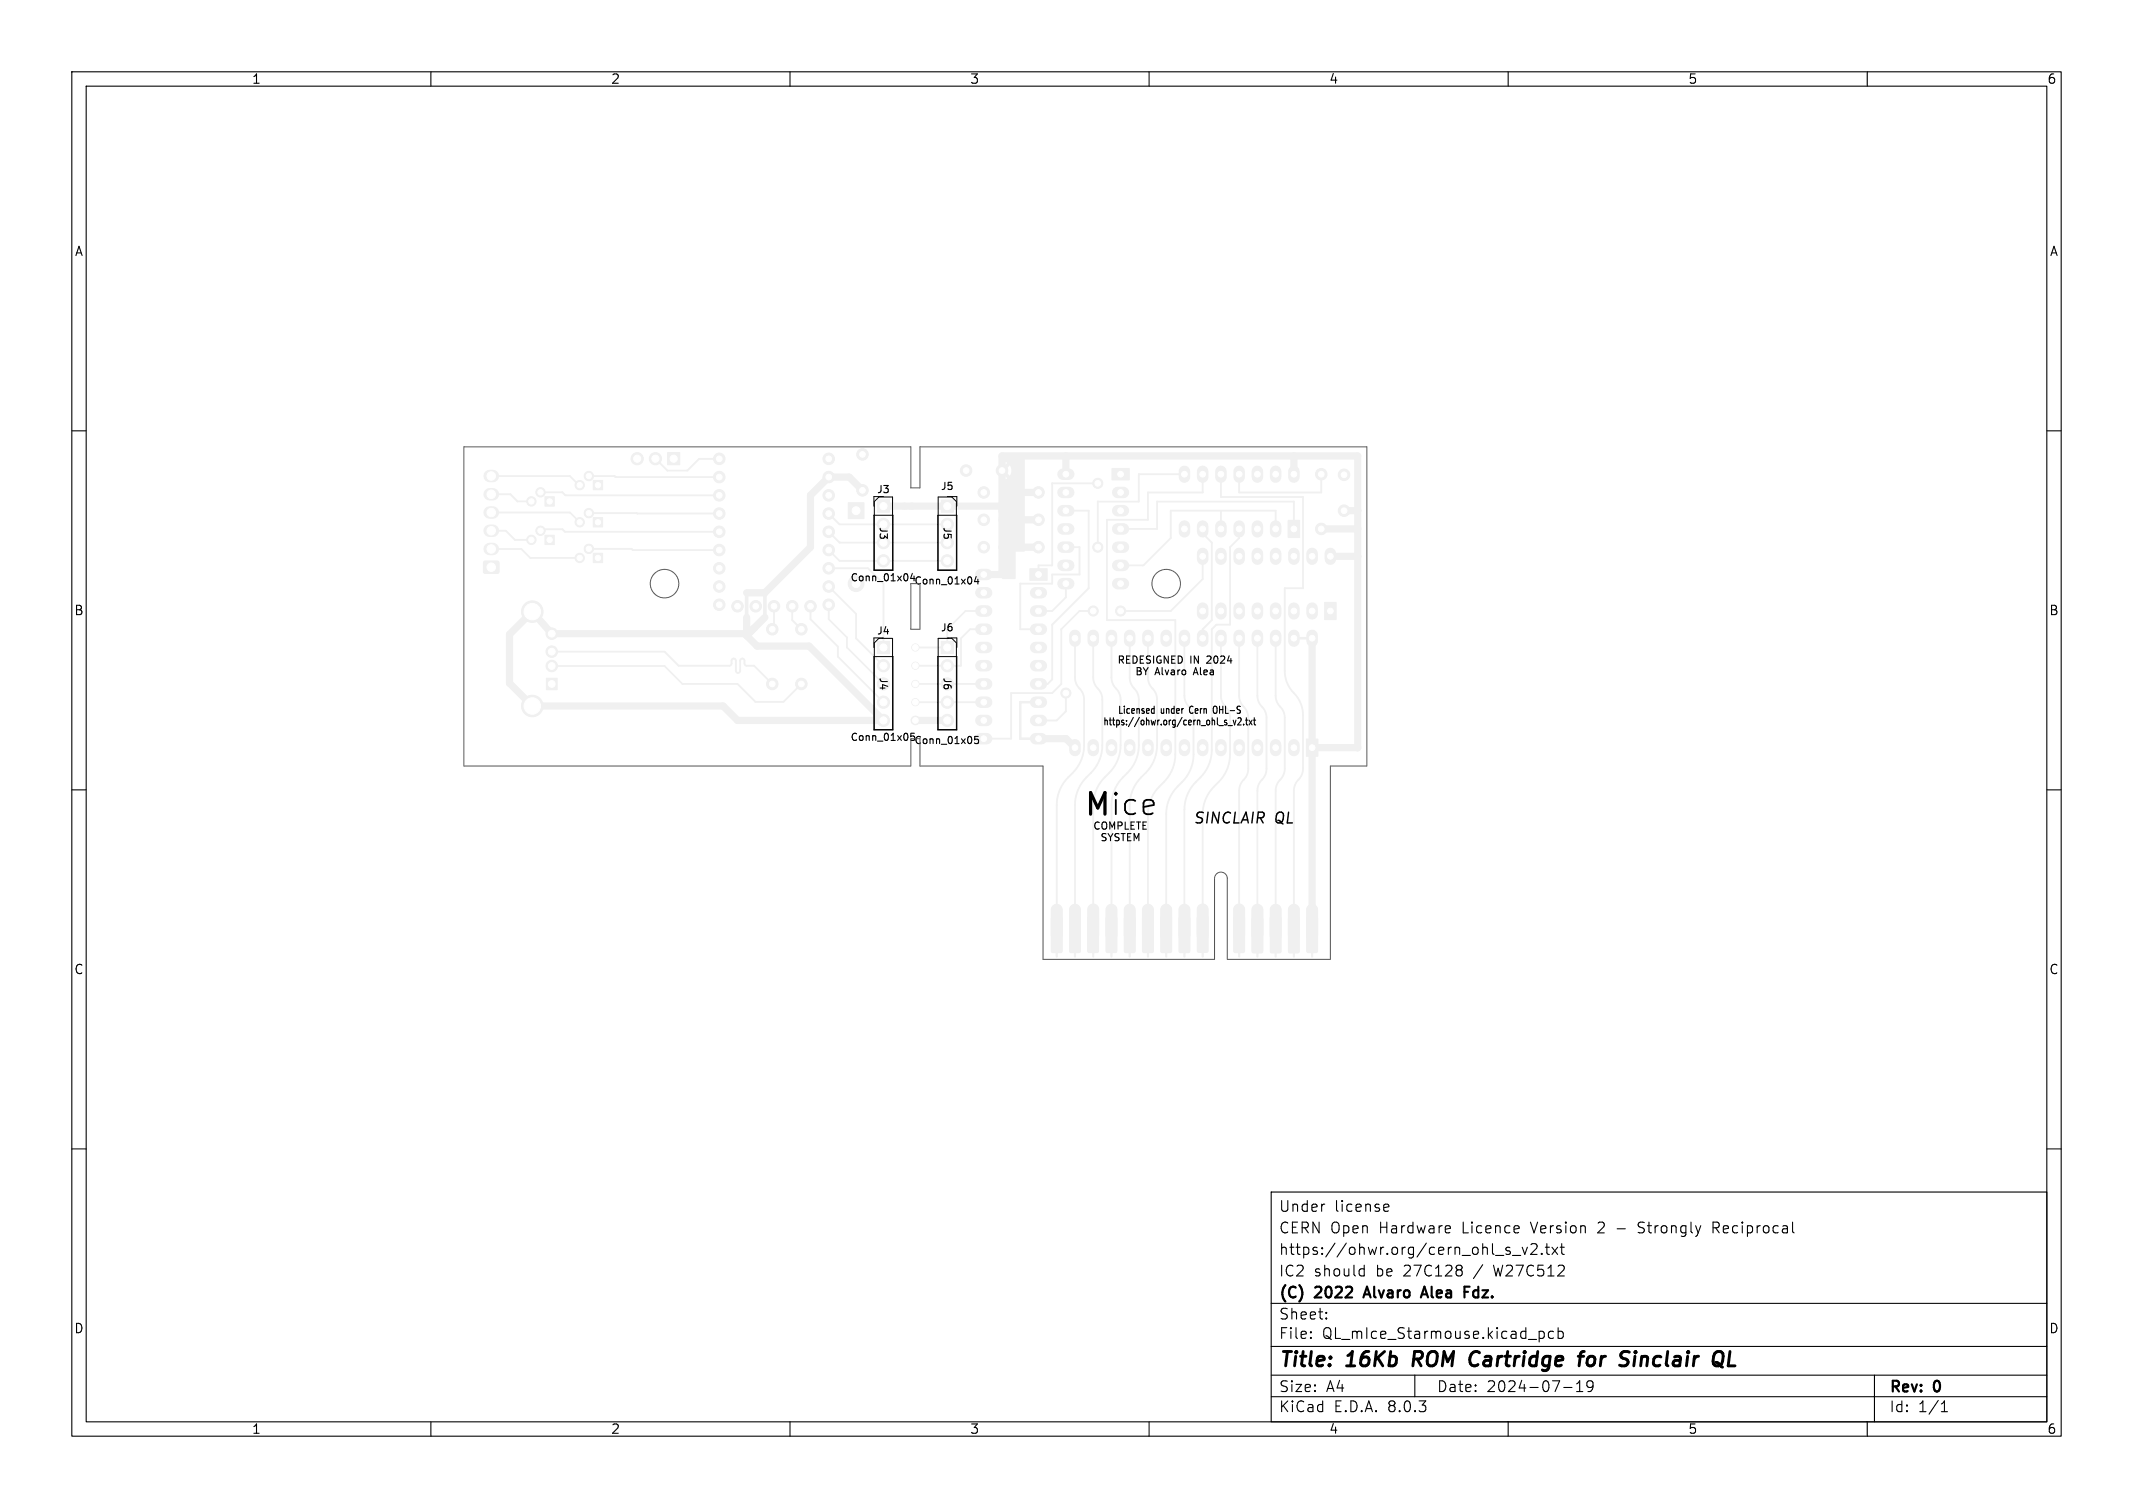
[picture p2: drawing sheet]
<svg xmlns="http://www.w3.org/2000/svg" width="297mm" height="210mm" viewBox="0 0 297 210" stroke-linecap="round" stroke-linejoin="round" font-family="sans-serif">
<g fill="none" stroke="#f0f0f0" stroke-width=".3">
<path d="M147.1 132.7v.5M149.7 132.7v.5M152.2 132.7v.5M154.8 132.7v.5M157.3 132.7v.5M159.8 132.7v.5M162.4 132.7v.5M164.9 132.7v.5M167.5 132.7v.5M172.5 132.7v.5M175.1 132.7v.5M177.6 132.7v.5"/>
<path d="M180.2 132.7v.5M182.7 132.7v.5"/>
</g>
<g fill="#f0f0f0" stroke="#f0f0f0" stroke-width=".14">
<path d="M179.4 72.5h1.6v2.4h-1.6z"/>
<path d="M76.1 94.4h1.5v1.7h-1.5z"/>
<path d="M67.4 78.2l.2-.1 1.8 .1 .1 .2-.1 1.4-.2 .1-1.8-.1-.1-.2z"/>
<path d="M75.9 74.5h1.3v1.3h-1.3z"/>
<path d="M143.4 79.2h2.4v1.6h-2.4z"/>
<path d="M75.9 69.2h1.3v1.3h-1.3z"/>
<path d="M82.6 66.9h1.3v1.3h-1.3z"/>
<path d="M93 63h1.7v1.7h-1.7z"/>
<path d="M82.6 77.1h1.3v1.3h-1.3z"/>
<path d="M184.4 83.9h1.6v2.4h-1.6z"/>
<path d="M154.8 65.2h2.4v1.6h-2.4z"/>
<path d="M181.9 102.9h1.6v2.4h-1.6z"/>
<path d="M82.6 72.1h1.3v1.3h-1.3z"/>
<path d="M118.1 70h2.2v2.2h-2.2z"/>
<path d="M131.1 89.3h1.7v1.7h-1.7z"/>
<path d="M182 127.7h1.2l.2 .1 .1 4.6-.2 .3h-1.1l-.2-.2z"/>
<path d="M182.2 126.1a.76 .76 0 0 1 .8-.1 .76 .76 0 0 1 .5 .7v3.5a.76 .76 0 0 1-.8 .7 .76 .76 0 0 1-.8-.7v-3.5l.1-.3z"/>
<path d="M179.5 127.8l1.2-.1 .2 .2v4.6l-.1 .2h-1.2l-.2-.1z"/>
<path d="M179.7 126.1a.76 .76 0 0 1 .8-.1 .76 .76 0 0 1 .4 .7v3.5a.76 .76 0 0 1-.7 .7 .76 .76 0 0 1-.8-.7v-3.5l.1-.3z"/>
<path d="M176.9 127.8l1.3-.1 .2 .2v4.6l-.2 .2h-1.1l-.2-.1z"/>
<path d="M177.1 126.1a.76 .76 0 0 1 .9-.1 .76 .76 0 0 1 .4 .7v3.5a.76 .76 0 0 1-.8 .7 .76 .76 0 0 1-.7-.7v-3.5v-.3z"/>
<path d="M174.4 127.8l1.2-.1 .2 .2v4.6l-.1 .2h-1.2l-.2-.1z"/>
<path d="M174.6 126.1a.76 .76 0 0 1 .8-.1 .76 .76 0 0 1 .4 .7v3.5a.76 .76 0 0 1-.7 .7 .76 .76 0 0 1-.8-.7v-3.5l.1-.3z"/>
<path d="M171.8 127.7h1.3l.2 .1v4.6l-.1 .3h-1.2l-.2-.2z"/>
<path d="M172.1 126.1a.76 .76 0 0 1 .8-.1 .76 .76 0 0 1 .4 .7v3.4a.76 .76 0 0 1-.8 .8 .76 .76 0 0 1-.7-.8v-3.4l.1-.4z"/>
<path d="M166.8 127.7l1.2-.1 .2 .2v4.6l-.1 .2h-1.2l-.2-.1z"/>
<path d="M167 126.1a.76 .76 0 0 1 .8-.1 .76 .76 0 0 1 .4 .7v3.4a.76 .76 0 0 1-.7 .8 .76 .76 0 0 1-.8-.8v-3.4l.1-.4z"/>
<path d="M164.2 127.7h1.3l.2 .1v4.6l-.2 .3h-1.1l-.2-.2z"/>
<path d="M164.3 126.2a.76 .76 0 0 1 .9-.2 .76 .76 0 0 1 .5 .7v3.5a.76 .76 0 0 1-.8 .7 .76 .76 0 0 1-.7-.7v-3.5z"/>
<path d="M161.7 127.7h1.2l.2 .1v4.6l-.1 .3h-1.2l-.2-.2z"/>
<path d="M161.8 126.2a.76 .76 0 0 1 .8-.2 .76 .76 0 0 1 .5 .7v3.5a.76 .76 0 0 1-.7 .7 .76 .76 0 0 1-.8-.7v-3.5z"/>
<path d="M159.1 127.7h1.3l.2 .1v4.6l-.1 .3h-1.2l-.2-.2z"/>
<path d="M159.2 126.2a.76 .76 0 0 1 .9-.2 .76 .76 0 0 1 .5 .7v3.5a.76 .76 0 0 1-.8 .7 .76 .76 0 0 1-.7-.7v-3.5z"/>
<path d="M156.6 127.7h1.2l.2 .1 .1 4.6-.2 .3h-1.1l-.2-.2z"/>
<path d="M156.7 126.2a.76 .76 0 0 1 .9-.2 .76 .76 0 0 1 .5 .7v3.5a.76 .76 0 0 1-.8 .7 .76 .76 0 0 1-.8-.7v-3.5z"/>
<path d="M154.1 127.7h1.2l.2 .1v4.6l-.1 .2-1.2 .1-.2-.2z"/>
<path d="M154.2 126.2a.76 .76 0 0 1 .8-.2 .76 .76 0 0 1 .5 .7v3.5a.76 .76 0 0 1-.7 .7 .76 .76 0 0 1-.8-.7v-3.5z"/>
<path d="M151.5 127.7h1.2l.2 .1 .1 4.6-.2 .2-1.1 .1-.2-.2z"/>
<path d="M151.7 126.1a.76 .76 0 0 1 .9-.1 .76 .76 0 0 1 .4 .7v3.4a.76 .76 0 0 1-.8 .8 .76 .76 0 0 1-.7-.8v-3.4v-.4z"/>
<path d="M149 127.7h1.2l.2 .1v4.6l-.1 .3h-1.2l-.2-.2z"/>
<path d="M149.1 126.2a.76 .76 0 0 1 .8-.2 .76 .76 0 0 1 .5 .7v3.5a.76 .76 0 0 1-.7 .7 .76 .76 0 0 1-.8-.7v-3.5z"/>
<path d="M146.4 127.7h1.3l.2 .1v4.6l-.1 .3h-1.2l-.2-.2z"/>
<path d="M146.5 126.2a.76 .76 0 0 1 .9-.2 .76 .76 0 0 1 .5 .7v3.5a.76 .76 0 0 1-.8 .7 .76 .76 0 0 1-.7-.7v-3.5z"/>
<path d="M122.2 69.6h1.7v1.7h-1.7z"/>
<path d="M122.2 89.3h1.7v1.7h-1.7z"/>
<path d="M131.1 69.6h1.7v1.7h-1.7z"/>
<circle cx="184" cy="73.7" r=".8"/>
<circle cx="184" cy="66" r=".8"/>
<circle cx="120.1" cy="63.3" r=".8"/>
<circle cx="120.1" cy="68.3" r=".8"/>
<circle cx="100.2" cy="63.9" r=".8"/>
<circle cx="100.2" cy="66.4" r=".8"/>
<circle cx="100.2" cy="69" r=".8"/>
<circle cx="100.2" cy="71.5" r=".8"/>
<circle cx="100.2" cy="74.1" r=".8"/>
<circle cx="100.2" cy="76.6" r=".8"/>
<circle cx="100.2" cy="79.1" r=".8"/>
<circle cx="100.2" cy="81.7" r=".8"/>
<circle cx="100.2" cy="84.2" r=".8"/>
<circle cx="102.7" cy="84.4" r=".8"/>
<circle cx="105.2" cy="84.4" r=".8"/>
<circle cx="107.8" cy="84.4" r=".8"/>
<circle cx="110.3" cy="84.4" r=".8"/>
<circle cx="112.9" cy="84.4" r=".8"/>
<circle cx="115.4" cy="84.2" r=".8"/>
<circle cx="115.4" cy="81.7" r=".8"/>
<circle cx="115.4" cy="79.1" r=".8"/>
<circle cx="115.4" cy="76.6" r=".8"/>
<circle cx="115.4" cy="74.1" r=".8"/>
<circle cx="115.4" cy="71.5" r=".8"/>
<circle cx="115.4" cy="69" r=".8"/>
<circle cx="115.4" cy="63.9" r=".8"/>
<circle cx="115.4" cy="66.4" r=".8"/>
<circle cx="187.1" cy="71.1" r=".8"/>
<circle cx="187.1" cy="66.1" r=".8"/>
<circle cx="76.8" cy="92.7" r=".8"/>
<circle cx="76.8" cy="90.7" r=".8"/>
<circle cx="76.8" cy="88.2" r=".8"/>
<circle cx="74.1" cy="98.3" r="1.5"/>
<circle cx="74.1" cy="85.2" r="1.5"/>
<circle cx="75.3" cy="73.9" r=".65"/>
<circle cx="74" cy="75.2" r=".65"/>
<circle cx="75.3" cy="68.6" r=".65"/>
<circle cx="74" cy="69.8" r=".65"/>
<circle cx="82" cy="66.3" r=".65"/>
<circle cx="80.7" cy="67.6" r=".65"/>
<circle cx="91.3" cy="63.9" r=".85"/>
<circle cx="88.7" cy="63.9" r=".85"/>
<circle cx="107.5" cy="87.6" r=".8"/>
<circle cx="107.5" cy="95.2" r=".8"/>
<circle cx="82" cy="76.4" r=".65"/>
<circle cx="80.7" cy="77.7" r=".65"/>
<circle cx="144.6" cy="76.2" r=".8"/>
<circle cx="137" cy="76.2" r=".8"/>
<circle cx="111.6" cy="87.6" r=".8"/>
<circle cx="111.6" cy="95.2" r=".8"/>
<circle cx="82" cy="71.5" r=".65"/>
<circle cx="80.7" cy="72.7" r=".65"/>
<circle cx="144.6" cy="68.6" r=".8"/>
<circle cx="137" cy="68.6" r=".8"/>
<circle cx="139.5" cy="65.5" r=".8"/>
<circle cx="134.5" cy="65.5" r=".8"/>
<circle cx="119.2" cy="81.3" r="1.1"/>
<circle cx="144.6" cy="72.4" r=".8"/>
<circle cx="137" cy="72.4" r=".8"/>
<circle cx="131.9" cy="92.7" r=".85"/>
<circle cx="131.9" cy="95.2" r=".85"/>
<circle cx="131.9" cy="97.8" r=".85"/>
<circle cx="131.9" cy="100.3" r=".85"/>
<circle cx="123" cy="73" r=".85"/>
<circle cx="123" cy="75.6" r=".85"/>
<circle cx="123" cy="78.1" r=".85"/>
<circle cx="123" cy="92.7" r=".85"/>
<circle cx="123" cy="95.2" r=".85"/>
<circle cx="123" cy="97.8" r=".85"/>
<circle cx="123" cy="100.3" r=".85"/>
<circle cx="131.9" cy="73" r=".85"/>
<circle cx="131.9" cy="75.6" r=".85"/>
<circle cx="131.9" cy="78.1" r=".85"/>
<circle cx="127.5" cy="100.3" r=".6"/>
<circle cx="148.4" cy="96.5" r=".7"/>
<circle cx="152.2" cy="85.1" r=".7"/>
<circle cx="156" cy="85.1" r=".7"/>
<circle cx="152.9" cy="76.2" r=".7"/>
<circle cx="152.9" cy="67.3" r=".7"/>
<circle cx="127.5" cy="90.2" r=".5"/>
<circle cx="127.5" cy="92.7" r=".5"/>
<circle cx="127.5" cy="95.3" r=".5"/>
<circle cx="127.5" cy="97.8" r=".5"/>
</g>
<g fill="none" stroke="#f0f0f0" stroke-width="1.6">
<path d="M148 68.6h.8M148 71.1h.8M148 73.7h.8M148 76.2h.8M148 78.7h.8M148 66h.8M155.6 68.6h.8M155.6 71.1h.8M155.6 73.7h.8M155.6 76.2h.8M155.6 78.7h.8M164.9 65.6v.8"/>
<path d="M164.9 73.3v.8M167.5 65.6v.8M167.5 73.3v.8M167.5 77.1v.8M170 65.6v.8M170 73.3v.8M170 77.1v.8M172.5 65.6v.8M172.5 73.3v.8M172.5 77.1v.8M175.1 65.6v.8M175.1 73.3v.8"/>
<path d="M175.1 77.1v.8M177.6 65.6v.8M177.6 73.3v.8M177.6 77.1v.8M180.2 65.6v.8M180.2 77.1v.8M182.7 77.1v.8M185.2 77.1v.8M136.6 82.6h.8M136.6 85.1h.8M136.6 87.6h.8M136.6 90.2h.8"/>
<path d="M136.6 92.7h.8M136.6 95.3h.8M136.6 97.8h.8M136.6 80h.8M144.2 82.6h.8M144.2 85.1h.8M144.2 87.6h.8M144.2 90.2h.8M144.2 92.7h.8M144.2 95.3h.8M144.2 97.8h.8M148 81.3h.8"/>
<path d="M149.7 88.5v.8M152.2 88.5v.8M154.8 88.5v.8M155.6 81.3h.8M157.3 88.5v.8M159.8 88.5v.8M162.4 88.5v.8M164.9 88.5v.8M167.5 84.7v.8M167.5 88.5v.8M170 84.7v.8M170 88.5v.8"/>
<path d="M172.5 84.7v.8M172.5 88.5v.8M175.1 84.7v.8M175.1 88.5v.8M177.6 84.7v.8M177.6 88.5v.8M180.2 84.7v.8M180.2 88.5v.8M182.7 84.7v.8M182.7 88.5v.8M136.6 100.3h.8M136.6 102.9h.8"/>
<path d="M144.2 100.3h.8M144.2 102.9h.8M149.7 103.7v.8M152.2 103.7v.8M154.8 103.7v.8M157.3 103.7v.8M159.8 103.7v.8M162.4 103.7v.8M164.9 103.7v.8M167.5 103.7v.8M170 103.7v.8M172.5 103.7v.8"/>
<path d="M175.1 103.7v.8M177.6 103.7v.8M180.2 103.7v.8"/>
</g>
<path d="M68.2 76.5h.4M68.2 73.9h.4M68.2 71.4h.4M68.2 68.8h.4M68.2 66.3h.4" fill="none" stroke="#f0f0f0" stroke-width="1.7"/>
<g fill="none" stroke="#f0f0f0" stroke-width="1">
<path d="M120.1 68.3l-1.9-1.9h-2.8l-2.5 2.6v7.2l-6.4 6.4h-2.5M123 70.5h16.5M139.5 72.4h5M139.5 76.2h5.1M139.6 68.6h5M148.4 63.5v2.5M180.2 63.5v2.5M184 73.7h5.1M185.2 77.5h3.9M187.1 71.1h2M104 88.5l1.4 1.5h7.3l10.3 10.3h-20.3l-2-2h-25.3M104 86v2.5"/>
<path d="M104.2 88.3h-27.4l-2.7-3.1-3.2 3.2v6.7l3.2 3.2M106.5 86l-2.5 2.5M137 80h2.5v-16.5h49.6v40.6h-6.4M182.7 88.9v38.1M127.5 100.3h4.4M144.6 102.9h3.8l1.3 1.2"/>
</g>
<g fill="none" stroke="#f0f0f0" stroke-width=".25">
<path d="M68.4 66.3h10.9l1.4 1.4M68.4 68.8h2.7l1 1h2M68.4 71.4h11l1.3 1.3M68.4 73.9h2l1.3 1.3h2.3M68.4 76.5h4.2l1.2 1.2h6.9M75.3 73.7h3l.4 .4h21.5M75.4 68.6h2.9l.4 .4h21.5M82 66.3h3.6l.1 .1h14.5M82 76.4h5.9l.2 .2h12.1M82 71.5h18.2M91.3 63.9l1.6 1.6h2.8l1.6-1.6h2.9M115.4 71.5l1.5 1.5h15"/>
<path d="M115.4 74.1l1.5 1.5h15M115.4 76.6l1.5 1.5h15M115.4 79.1h5.5l2.1 2.2v8.9M125.5 70.4h1.3l.1 .1M148.4 71.1h3.2v10.8l-5.1 5.1v7.6l-.6 .7h-1.3M148.4 76.2h1.9v3.8h-3.8v1.3h-4.4v6.3h2.5M152.9 67.3h-6.4v11.4h-1.9v1.3M156 73.7h5.1v-3.8h19.1v3.8M164.9 66h-6.3v3.9h-5.7v6.3M167.5 66v2.6h-7.7v3.8h-5.7v14h9.6v18.7a5.8 5.8 0 0 1-2.3 4.4 5.4 5.4 0 0 0-1.6 3.9v13.6M167.5 77.5v3.1l-4.5 4.5h-7M167.5 74.3l1.2 1.3v10.8l-1.2 1.2v1.3"/>
<path d="M170 66v3.2h11.4v12.7h-2.5v11.6a4.5 4.5 0 0 0 1.5 3.3 4.3 4.3 0 0 1 1 2.8v7.5a2.89 2.89 0 0 1-.9 1.9l-.3 .6v.5v16.9M170 71.1v2.6M172.5 73.7v1.2l-1.2 1.3v10.8h-1.9l-.7 .6v16.8a5.8 5.8 0 0 1-2.2 4.5 5.4 5.4 0 0 0-1.6 3.8v14.3M172.5 66v2.6h11.5v-2.6M177.6 73.7v-2.6h-14.6v3.8l-3.8 3.8h-3.2M76.8 90.7h15.7l2 2h7.1l.2-.2 .1-.6 .3-.2 .3 .3v1.5l.3 .2 .2-.1 .1-.1v-1.6l.1-.1 .2-.1 .2 .2 .1 .6 .1 .1 1.2 .1 2.5 2.6M76.8 92.7h15.7l2.5 2.6h7.7l2.5 2.4h3.9l2.5-2.4M107.8 84.4v3M110.3 84.4v2l1.3 1.2M112.9 84.4v1.8l3.8 3.8v1.4l6.3 6.4M115.4 81.7l3.8 3.8v3.4l3.8 3.8M115.4 84.2v2l2.5 2.6v1.4l5.1 5.1"/>
<path d="M127.5 95.3h9.5M127.5 97.8h9.5M137 85.1h-2.6l-2.5 2.5v2.6h-4.4M137 87.6h-1.9l-1.3 1.3v3.8h-6.3M148.4 96.5v2.6l-1.3 1.2h-2.5M148.4 81.3v1.9l-1.9 1.9h-1.9M149.7 88.9v5.5a2.89 2.89 0 0 0 1 1.9l.2 .6 .1 .5v6.4a5.8 5.8 0 0 1-2.3 4.5 5.4 5.4 0 0 0-1.6 3.8v14.9M152.2 88.9v5.5a2.89 2.89 0 0 0 1 1.9l.2 .6 .1 .5v6.4a5.8 5.8 0 0 1-2.2 4.5 5.4 5.4 0 0 0-1.6 3.8v14.9M152.2 85.1h-1.9l-2.5 2.5v7.7l-1.3 1.2h-5.7v6.4h-3.8M154.8 88.9v5.5a2.89 2.89 0 0 0 .9 1.9l.3 .6v.5v6.4a5.8 5.8 0 0 1-2.2 4.5 5.4 5.4 0 0 0-1.6 3.8v14.9M157.3 88.9v5.5a2.89 2.89 0 0 0 1 1.9l.2 .6 .1 .5v6.4a5.8 5.8 0 0 1-2.2 4.5 5.4 5.4 0 0 0-1.6 3.8v14.9M159.8 88.9v5.5a2.89 2.89 0 0 0 1 1.9l.2 .6 .1 .5v6.4a5.8 5.8 0 0 1-2.2 4.5 5.4 5.4 0 0 0-1.6 3.8v14.9"/>
<path d="M164.9 88.9v8a2.17 2.17 0 0 0 .7 1.5M166.2 100v5.1a5.8 5.8 0 0 1-2.2 4.4 5.4 5.4 0 0 0-1.6 3.9v13.6M170 88.9v8a2.17 2.17 0 0 0 .6 1.5M171.3 100v5.1a5.8 5.8 0 0 1-2.2 4.4 5.4 5.4 0 0 0-1.6 3.9v13.6M172.5 88.9v8a2.89 2.89 0 0 0 1 2l.2 .5 .1 .6v7.1a2.89 2.89 0 0 1-1 1.9l-.2 .6-.1 .5v16.9M175.1 88.9v8a2.89 2.89 0 0 0 1 2l.2 .5 .1 .6v7.1a2.89 2.89 0 0 1-1 1.9l-.2 .6-.1 .5v16.9M177.6 88.9v8a2.89 2.89 0 0 0 1 2l.2 .5 .1 .6v7.1a2.89 2.89 0 0 1-1 1.9l-.2 .6-.1 .5v16.9"/>
</g>
<path d="M144.6 97.8h-2.5v5.1h2.5M180.2 88.9h2.5" fill="none" stroke="#f0f0f0" stroke-width=".35"/>
<path d="M104 82.6v3.4M106.5 82.6v3.4" fill="none" stroke="#f0f0f0" stroke-width=".5"/>
<path d="M139.6 63.5h3l.1 .1v13.1l-.1 .1h-1.2v3.8h-1.8l-.1-.1v-13.5l.7-.4-.6-.7 .2-.1 .1-.2 .7 .7a1.28 1.28 0 0 0 0-1.5l-.7 .7-.1-.2-.2-.2 .6-.6-.7-.3z" fill="#f0f0f0"/>
<g fill="#fff" stroke="#fff" stroke-width=".14">
<circle cx="127.5" cy="100.3" r=".4"/>
<circle cx="148.4" cy="96.5" r=".4"/>
<circle cx="152.2" cy="85.1" r=".4"/>
<circle cx="156" cy="85.1" r=".4"/>
<circle cx="152.9" cy="76.2" r=".4"/>
<circle cx="152.9" cy="67.3" r=".4"/>
<circle cx="127.5" cy="90.2" r=".4"/>
<circle cx="127.5" cy="92.7" r=".4"/>
<circle cx="127.5" cy="95.3" r=".4"/>
<circle cx="127.5" cy="97.8" r=".4"/>
<circle cx="180.2" cy="73.7" r=".4"/>
<circle cx="177.6" cy="73.7" r=".4"/>
<circle cx="175.1" cy="73.7" r=".4"/>
<circle cx="172.5" cy="73.7" r=".4"/>
<circle cx="170" cy="73.7" r=".4"/>
<circle cx="167.5" cy="73.7" r=".4"/>
<circle cx="164.9" cy="73.7" r=".4"/>
<circle cx="164.9" cy="66" r=".4"/>
<circle cx="167.5" cy="66" r=".4"/>
<circle cx="170" cy="66" r=".4"/>
<circle cx="172.5" cy="66" r=".4"/>
<circle cx="175.1" cy="66" r=".4"/>
<circle cx="177.6" cy="66" r=".4"/>
<circle cx="180.2" cy="66" r=".4"/>
<circle cx="184" cy="73.7" r=".4"/>
<circle cx="184" cy="66" r=".4"/>
<circle cx="120.1" cy="63.3" r=".4"/>
<circle cx="120.1" cy="68.3" r=".4"/>
<circle cx="100.2" cy="63.9" r=".4"/>
<circle cx="100.2" cy="66.4" r=".4"/>
<circle cx="100.2" cy="69" r=".4"/>
<circle cx="100.2" cy="71.5" r=".4"/>
<circle cx="100.2" cy="74.1" r=".4"/>
<circle cx="100.2" cy="76.6" r=".4"/>
<circle cx="100.2" cy="79.1" r=".4"/>
<circle cx="100.2" cy="81.7" r=".4"/>
<circle cx="100.2" cy="84.2" r=".4"/>
<circle cx="102.7" cy="84.4" r=".4"/>
<circle cx="105.2" cy="84.4" r=".4"/>
<circle cx="107.8" cy="84.4" r=".4"/>
<circle cx="110.3" cy="84.4" r=".4"/>
<circle cx="112.9" cy="84.4" r=".4"/>
<circle cx="115.4" cy="84.2" r=".4"/>
<circle cx="115.4" cy="81.7" r=".4"/>
<circle cx="115.4" cy="79.1" r=".4"/>
<circle cx="115.4" cy="76.6" r=".4"/>
<circle cx="115.4" cy="74.1" r=".4"/>
<circle cx="115.4" cy="71.5" r=".4"/>
<circle cx="115.4" cy="69" r=".4"/>
<circle cx="115.4" cy="63.9" r=".4"/>
<circle cx="115.4" cy="66.4" r=".4"/>
<circle cx="187.1" cy="71.1" r=".4"/>
<circle cx="187.1" cy="66.1" r=".4"/>
<circle cx="76.8" cy="95.3" r=".47"/>
<circle cx="76.8" cy="92.8" r=".48"/>
<circle cx="76.8" cy="90.8" r=".48"/>
<circle cx="76.8" cy="88.3" r=".47"/>
<circle cx="74.1" cy="98.3" r="1.15"/>
<circle cx="74.1" cy="85.2" r="1.15"/>
<circle cx="68.4" cy="79" r=".6"/>
<circle cx="68.4" cy="76.5" r=".6"/>
<circle cx="68.4" cy="73.9" r=".6"/>
<circle cx="68.4" cy="71.4" r=".6"/>
<circle cx="68.4" cy="68.8" r=".6"/>
<circle cx="68.4" cy="66.3" r=".6"/>
<circle cx="76.5" cy="75.2" r=".37"/>
<circle cx="75.3" cy="73.9" r=".37"/>
<circle cx="74" cy="75.2" r=".37"/>
<circle cx="144.6" cy="80" r=".4"/>
<circle cx="144.6" cy="82.6" r=".4"/>
<circle cx="144.6" cy="85.1" r=".4"/>
<circle cx="144.6" cy="87.6" r=".4"/>
<circle cx="144.6" cy="90.2" r=".4"/>
<circle cx="144.6" cy="92.7" r=".4"/>
<circle cx="144.6" cy="95.3" r=".4"/>
<circle cx="144.6" cy="97.8" r=".4"/>
<circle cx="144.6" cy="100.3" r=".4"/>
<circle cx="144.6" cy="102.9" r=".4"/>
<circle cx="137" cy="102.9" r=".4"/>
<circle cx="137" cy="100.3" r=".4"/>
<circle cx="137" cy="97.8" r=".4"/>
<circle cx="137" cy="95.3" r=".4"/>
<circle cx="137" cy="92.7" r=".4"/>
<circle cx="137" cy="90.2" r=".4"/>
<circle cx="137" cy="87.6" r=".4"/>
<circle cx="137" cy="85.1" r=".4"/>
<circle cx="137" cy="82.6" r=".4"/>
<circle cx="137" cy="80" r=".4"/>
<circle cx="76.5" cy="69.8" r=".37"/>
<circle cx="75.3" cy="68.6" r=".37"/>
<circle cx="74" cy="69.8" r=".37"/>
<circle cx="83.3" cy="67.6" r=".37"/>
<circle cx="82" cy="66.3" r=".37"/>
<circle cx="80.7" cy="67.6" r=".37"/>
<circle cx="93.8" cy="63.9" r=".5"/>
<circle cx="91.3" cy="63.9" r=".5"/>
<circle cx="88.7" cy="63.9" r=".5"/>
<circle cx="107.5" cy="87.6" r=".4"/>
<circle cx="107.5" cy="95.3" r=".4"/>
<circle cx="83.3" cy="77.7" r=".37"/>
<circle cx="82" cy="76.4" r=".37"/>
<circle cx="80.7" cy="77.7" r=".37"/>
<circle cx="185.2" cy="85.1" r=".4"/>
<circle cx="182.7" cy="85.1" r=".4"/>
<circle cx="180.2" cy="85.1" r=".4"/>
<circle cx="177.6" cy="85.1" r=".4"/>
<circle cx="175.1" cy="85.1" r=".4"/>
<circle cx="172.5" cy="85.1" r=".4"/>
<circle cx="170" cy="85.1" r=".4"/>
<circle cx="167.5" cy="85.1" r=".4"/>
<circle cx="167.5" cy="77.5" r=".4"/>
<circle cx="170" cy="77.5" r=".4"/>
<circle cx="172.5" cy="77.5" r=".4"/>
<circle cx="175.1" cy="77.5" r=".4"/>
<circle cx="177.6" cy="77.5" r=".4"/>
<circle cx="180.2" cy="77.5" r=".4"/>
<circle cx="182.7" cy="77.5" r=".4"/>
<circle cx="185.2" cy="77.5" r=".4"/>
<circle cx="156" cy="66" r=".4"/>
<circle cx="156" cy="68.6" r=".4"/>
<circle cx="156" cy="71.1" r=".4"/>
<circle cx="156" cy="73.7" r=".4"/>
<circle cx="156" cy="76.2" r=".4"/>
<circle cx="156" cy="78.7" r=".4"/>
<circle cx="156" cy="81.3" r=".4"/>
<circle cx="148.4" cy="81.3" r=".4"/>
<circle cx="148.4" cy="78.7" r=".4"/>
<circle cx="148.4" cy="76.2" r=".4"/>
<circle cx="148.4" cy="73.7" r=".4"/>
<circle cx="148.4" cy="71.1" r=".4"/>
<circle cx="148.4" cy="68.6" r=".4"/>
<circle cx="148.4" cy="66" r=".4"/>
<circle cx="144.6" cy="76.2" r=".4"/>
<circle cx="137" cy="76.2" r=".4"/>
<circle cx="111.6" cy="87.6" r=".4"/>
<circle cx="111.6" cy="95.3" r=".4"/>
<circle cx="182.7" cy="104.1" r=".4"/>
<circle cx="180.2" cy="104.1" r=".4"/>
<circle cx="177.6" cy="104.1" r=".4"/>
<circle cx="175.1" cy="104.1" r=".4"/>
<circle cx="172.5" cy="104.1" r=".4"/>
<circle cx="170" cy="104.1" r=".4"/>
<circle cx="167.5" cy="104.1" r=".4"/>
<circle cx="164.9" cy="104.1" r=".4"/>
<circle cx="162.4" cy="104.1" r=".4"/>
<circle cx="159.8" cy="104.1" r=".4"/>
<circle cx="157.3" cy="104.1" r=".4"/>
<circle cx="154.8" cy="104.1" r=".4"/>
<circle cx="152.2" cy="104.1" r=".4"/>
<circle cx="149.7" cy="104.1" r=".4"/>
<circle cx="149.7" cy="88.9" r=".4"/>
<circle cx="152.2" cy="88.9" r=".4"/>
<circle cx="154.8" cy="88.9" r=".4"/>
<circle cx="157.3" cy="88.9" r=".4"/>
<circle cx="159.8" cy="88.9" r=".4"/>
<circle cx="162.4" cy="88.9" r=".4"/>
<circle cx="164.9" cy="88.9" r=".4"/>
<circle cx="167.5" cy="88.9" r=".4"/>
<circle cx="170" cy="88.9" r=".4"/>
<circle cx="172.5" cy="88.9" r=".4"/>
<circle cx="175.1" cy="88.9" r=".4"/>
<circle cx="177.6" cy="88.9" r=".4"/>
<circle cx="180.2" cy="88.9" r=".4"/>
<circle cx="182.7" cy="88.9" r=".4"/>
<circle cx="83.3" cy="72.7" r=".37"/>
<circle cx="82" cy="71.5" r=".37"/>
<circle cx="80.7" cy="72.7" r=".37"/>
<circle cx="144.6" cy="68.6" r=".4"/>
<circle cx="137" cy="68.6" r=".4"/>
<circle cx="139.5" cy="65.5" r=".4"/>
<circle cx="134.5" cy="65.5" r=".4"/>
<circle cx="119.2" cy="71.1" r=".55"/>
<circle cx="119.2" cy="81.3" r=".55"/>
<circle cx="144.6" cy="72.4" r=".4"/>
<circle cx="137" cy="72.4" r=".4"/>
<circle cx="131.9" cy="90.2" r=".5"/>
<circle cx="131.9" cy="92.7" r=".5"/>
<circle cx="131.9" cy="97.8" r=".5"/>
<circle cx="131.9" cy="100.3" r=".5"/>
<circle cx="123" cy="70.5" r=".5"/>
<circle cx="123" cy="73" r=".5"/>
<circle cx="123" cy="75.6" r=".5"/>
<circle cx="123" cy="78.1" r=".5"/>
<circle cx="123" cy="90.2" r=".5"/>
<circle cx="123" cy="92.7" r=".5"/>
<circle cx="123" cy="97.8" r=".5"/>
<circle cx="123" cy="100.3" r=".5"/>
<circle cx="131.9" cy="70.5" r=".5"/>
<circle cx="131.9" cy="73" r=".5"/>
<circle cx="131.9" cy="75.6" r=".5"/>
<circle cx="131.9" cy="78.1" r=".5"/>
</g>
<g fill="none" stroke="#000" stroke-width=".15">
<path d="M10 10h277v190h-277zM12 12h273v186h-273zM60 10v2M110 10v2M160 10v2M210 10v2M260 10v2M10 60h2M285 60h2M127 79.8l-.2 .8h.6M135.9 80.3l-.2 .7h.6M136.2 80.7v.6"/>
<path d="M160.4 99.3h.3M160.4 98.7h.3M160.7 98.3v1M169.1 98.3l-.2 .4 .1 .5 .1 .1M173.5 100v.8l.2 .2M174.6 100v.8l.2 .2M10 110h2M126.8 103v.1M127.3 102.1h-.5v.4M136.2 102.6h-.5v.4l.1-.1 .4 .1 .1 .1-.1 .4-.1 .1-.4-.1M170.6 100.6l.2 .1v.1l-.1 .2h-.1M170.6 100.3h.2"/>
<path d="M171 101.1h.6M171.7 100.3l.2 .7 .2-.7M172.8 100.1v.3l-.5 .6h.5M173.2 100.9v.1M173.4 100.3h.3M173.9 100.3l.4 .7M174.3 100.3l-.4 .7M174.5 100.3h.3M285 110h2M10 160h2M285 160h2M177 166h108v32h-108z"/>
<path d="M184.3 167.7h.2M189.5 176.7l.5 .1M190 176.2v1.5M190 177.6l-.5 .1M192.9 167.7l.4 .1 .1 .3-.7 .1M193.3 168.6l-.4 .1M201.7 170.7l.2 .1 .1 .3-.8 .1M201.9 171.6l-.2 .1M203.5 176.3l.1 .2-.1 .2M203.5 177l.1 .1-.1 .5M209.9 174.2l.3 .1 .1 .2-.2 .2h-.3M209.9 173.7l.3 .1"/>
<path d="M210.6 174.8h1.1M212 173.7l.3 1 .4-1M213.2 173.3l.2-.1 .5 .1a.41 .41 0 0 1 .1 .5l-.9 .9h.9M214.7 174.6v.1M214.7 174.6h-.1l.1 .1M215.2 173.7h.5M215.4 173.2v1.3l.1 .1 .2 .1M216.1 173.7l.8 1M216.9 173.7l-.8 1M217.2 173.7h.6M217.5 173.2v1.3v.1l.3 .1M228.1 171.6l.2 .1"/>
<path d="M228.2 170.3l-.1 .2 .1 .3M238.5 171h.6M239.1 170.2h-.6v1.5M249.7 171.6l.1 .1M60 198v2M110 198v2M160 198v2M177 194.5h108M177 191.5h108M177 187.5h108M177 181.5h108M182.5 186.3h.1l-.1 .1"/>
<path d="M182.5 186.3v.1M182.5 185.5v.1M182.5 185.5h.1l-.1 .1M184.7 183.6v.1M184.7 183.6h-.1l.1 .1M184.7 182.8v.1M184.7 182.8h-.1l.1 .1M197 191.5v3M210 198v2M214.3 185.5l.4-.1 .3 .3v.4l-.1 .2-.2 .1-.4-.1M216.3 185.5l-.4-.1-.3 .3v.4l.1 .2 .2 .1 .4-.1M217 185.5l.4-.1 .3 .3v.4l-.2 .2-.1 .1-.4-.1"/>
<path d="M217 184.9v1.5M217.7 193.2h1.2M219.5 193.8h.9M219.5 192.7l.5-.4v1.5M221.8 192.9l-.3 .3h-.3l-.2-.3v-.3l.1-.2 .4-.1 .2 .1a.99 .99 0 0 1-.3 1.4h-.3M260 198v2M261 191.5v6.5M270.3 196.6h.9M270.3 195.5l.4-.4v1.5"/>
</g>
<path d="M121.7 71.8h2.6v7.6h-2.6zM121.7 69.2v1.3M122.4 69.2h1.9v10.2h-2.6v-9.5zM130.6 71.8h2.6v7.6h-2.6zM130.6 69.2h1.9l.7 .7v9.5h-2.6zM131.9 69.2h1.3v1.3M121.7 91.4h2.6v10.3h-2.6zM121.7 88.8v1.4M122.4 88.9h1.9v12.7h-2.6v-12.1zM130.6 91.4h2.6v10.3h-2.6zM130.6 88.9h1.9l.7 .6v12.1h-2.6zM131.9 88.8h1.3v1.4" fill="none" stroke="#000" stroke-width=".14"/>
<path d="M197 188.2l-.3 2M205.6 188.2l-.4 .1M205.7 190.1l-.5 .1M219.8 188.9h.7M220.6 188.2l-.4 .1-.1 .2-.2 1.7M221.8 188.9a.62 .62 0 0 0-.8 .4v.5v.2a.52 .52 0 0 0 .8 .1M227.7 188.9l-.2 1.3M227.7 188.2v.2M227.7 188.2l-.1 .1 .1 .1M227.7 188.2l.1 .1-.1 .1M240.9 188.2l-.3 2h1" fill="none" stroke="#000" stroke-width=".4"/>
<path d="M190.3 179.2l-.5 1.5M203.9 179.9h.5M203.9 179.2h.7M205.2 179.8l-.1 .2 .1 .5M190 180.3h.7M197.8 180.7l.5-1.5 .5 1.5M198 180.3h.7" fill="none" stroke="#000" stroke-width=".3"/>
<g fill="none" stroke="#575757" stroke-width=".14">
<path d="M126.8 81.3v6.3h1.3v-6.3M126.8 102.9v3.8h-62.2v-44.5h62.2v5.7h1.3v-5.7h62.2v44.5h-5.1v26.9h-14.3v-11.3a.89 .89 0 0 0-.9-.8 .89 .89 0 0 0-.9 .8v11.3h-23.9v-26.9h-17.1v-3.8"/>
<circle cx="92.5" cy="81.3" r="1.99"/>
<circle cx="162.4" cy="81.3" r="1.99"/>
</g>
<text font-size="4.2" x="150.8" y="114.2">Mice</text>
<g font-size="2.8">
<text x="178" y="190.9">Title:</text>
<text x="187.7" y="190.9">16Kb</text>
<text x="197.6" y="190.9">ROM</text>
<text x="206.3" y="190.9">Cartridge</text>
<text x="222.3" y="190.9">for</text>
<text x="228.9" y="190.9">Sinclair</text>
</g>
<g font-size="2.1">
<text x="166.1" y="115">SINCLAIR</text>
<text x="177.5" y="115">QL</text>
<text x="178" y="172">CERN Open</text>
<text x="178" y="169">Under</text>
<text x="185.8" y="169">license</text>
<text x="192.1" y="172">Hardware</text>
<text x="203.7" y="172">Licence</text>
<text x="213.5" y="172">Version</text>
<text x="222.9" y="172">2</text>
<text x="225.6" y="172">-</text>
<text x="228.8" y="172">Strongly</text>
<text x="239.3" y="172">Reciprocal</text>
<text x="178" y="178">IC2</text>
<text x="178" y="175">https://ohwr.org/cern_ohl_s_v2.txt</text>
<text x="182.9" y="178">should</text>
<text x="191.7" y="178">be</text>
<text x="195.6" y="178">27C128</text>
<text x="205.5" y="178">/</text>
<text x="208.4" y="178">W27C512</text>
<text x="178" y="184">Sheet:</text>
<text x="178" y="181.2">(C)</text>
<text x="183.2" y="181.2">2022</text>
<text x="190.7" y="181.2">Alvaro</text>
<text x="199.3" y="181.2">Alea</text>
<text x="205.8" y="181.2">Fdz.</text>
<text x="178" y="186.7">File:</text>
<text x="184.1" y="186.7">QL_mIce_Starmouse.kicad_pcb</text>
<text x="178" y="196.9">KiCad</text>
<text x="178" y="194.1">Size:</text>
<text x="184.7" y="194.1">A4</text>
<text x="185.7" y="196.9">E.D.A.</text>
<text x="193.3" y="196.9">8.0.3</text>
<text x="200" y="194.1">Date:</text>
<text x="207" y="194.1">2024-07-19</text>
<text x="263" y="194.3">Rev:</text>
<text x="263" y="196.9">Id:</text>
<text x="267.1" y="196.9">1/1</text>
<text x="269.4" y="194.3">0</text>
</g>
<g font-size="1.8">
<text x="35" y="11.9">1</text>
<text x="85" y="11.9">2</text>
<text x="135" y="11.9">3</text>
<text x="185" y="11.9">4</text>
<text x="235" y="11.9">5</text>
<text x="285" y="11.9">6</text>
<text x="10.3" y="35.9">A</text>
<text x="285.4" y="35.9">A</text>
<text x="10.3" y="85.9">B</text>
<text x="285.3" y="85.9">B</text>
<text x="10.3" y="135.9">C</text>
<text x="285.3" y="135.9">C</text>
<text x="10.3" y="185.9">D</text>
<text x="285.3" y="185.9">D</text>
<text x="35" y="199.9">1</text>
<text x="85" y="199.9">2</text>
<text x="135" y="199.9">3</text>
<text x="185" y="199.9">4</text>
<text x="235" y="199.9">5</text>
<text x="285" y="199.9">6</text>
</g>
<g font-size="1.4">
<text x="122" y="68.9">J3</text>
<text x="130.9" y="68.4">J5</text>
<text x="122.3" y="73.3" transform="rotate(90 122.3 73.3)">J3</text>
<text x="131.2" y="73.3" transform="rotate(90 131.2 73.3)">J5</text>
<text x="118.3" y="81.2">Conn_01x04</text>
<text x="122" y="88.6">J4</text>
<text x="130.9" y="88.1">J6</text>
<text x="122.3" y="94.3" transform="rotate(90 122.3 94.3)">J4</text>
<text x="131.2" y="94.3" transform="rotate(90 131.2 94.3)">J6</text>
<text x="155.5" y="92.6">REDESIGNED</text>
<text x="158" y="94.2">BY</text>
<text x="160.8" y="94.2">Alvaro</text>
<text x="165.7" y="92.6">IN</text>
<text x="166.4" y="94.2">Alea</text>
<text x="168.2" y="92.6">2024</text>
<text x="153.5" y="101.2">https://ohwr.org/cern_ohl_s_v2.txt</text>
<text x="155.6" y="99.6">Licensed</text>
<text x="161.7" y="99.6">under</text>
<text x="165.9" y="99.6">Cern</text>
<text x="169.5" y="99.6">OHL-S</text>
<text x="118.3" y="103.4">Conn_01x05</text>
<text x="152.1" y="115.7">COMPLETE</text>
<text x="153.1" y="117.4">SYSTEM</text>
</g>
<g font-size="1.4" fill="#575757">
<text x="127.2" y="81.6">Conn_01x04</text>
<text x="127.2" y="103.8">Conn_01x05</text>
</g>
</svg>
